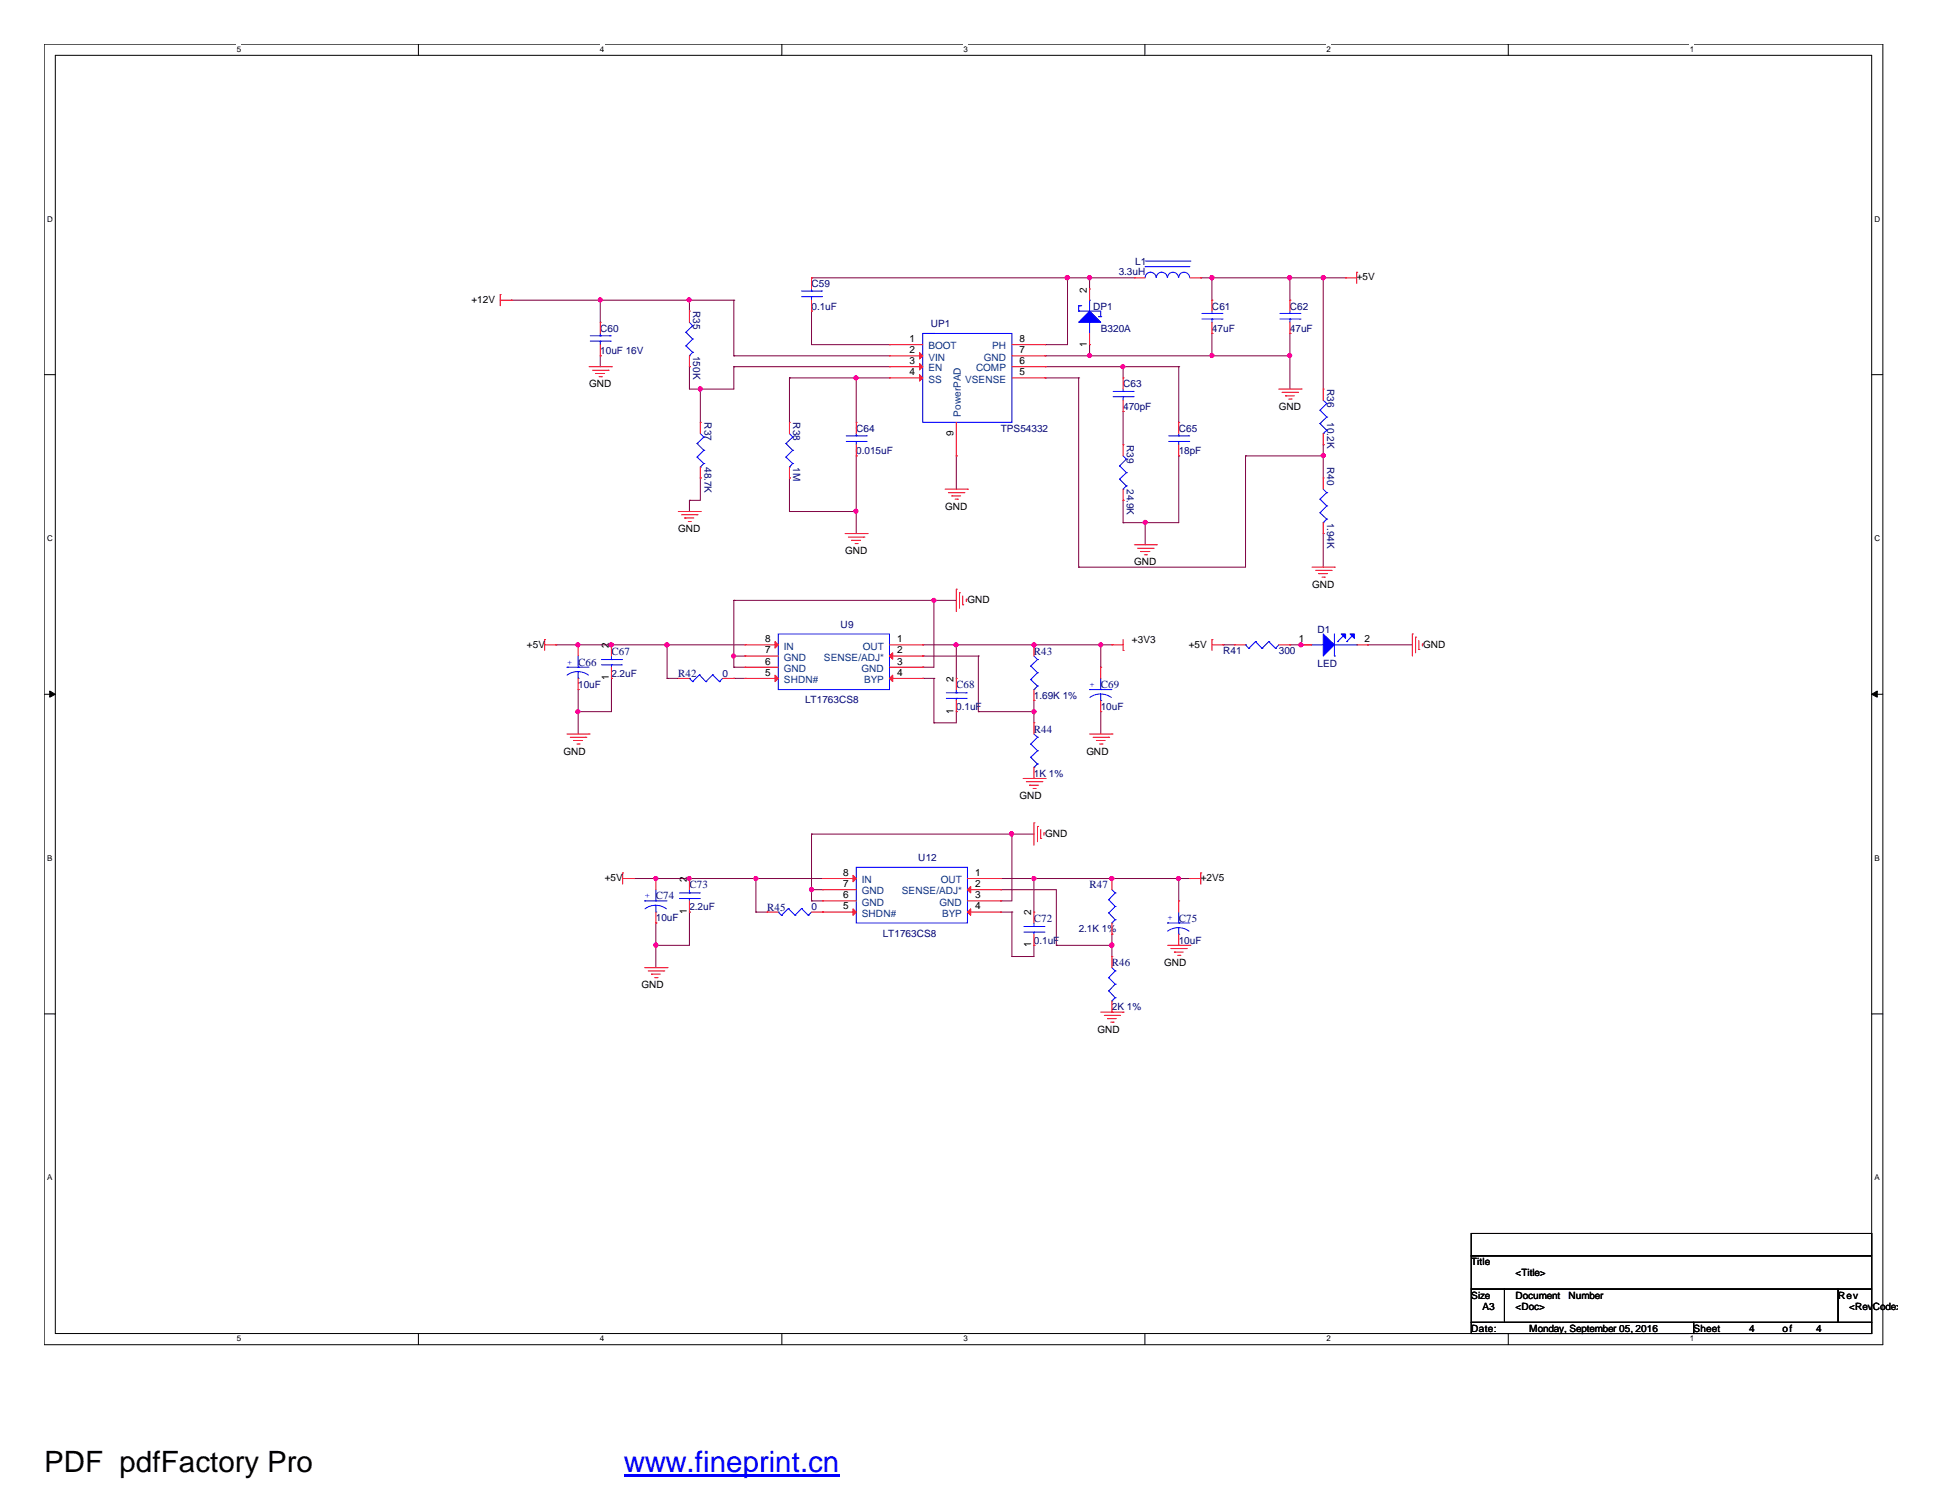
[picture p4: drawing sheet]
<svg xmlns="http://www.w3.org/2000/svg" width="279mm" height="216mm" viewBox="0 0 279 216" stroke-linecap="round" stroke-linejoin="round" font-family="sans-serif">
<path d="M6.3 6.3h264.6v187.1h-264.6zM8 8h261.3v183.8h-261.3z" fill="none" stroke="#000" stroke-width=".14"/>
<g fill="#fff">
<path d="M34.1 6.4h.6v1.3h-.6z"/>
<path d="M34.1 191.9h.6v1.3h-.6z"/>
</g>
<path d="M60.2 6.3v1.7M60.2 191.8v1.6" fill="none" stroke="#000" stroke-width=".14"/>
<g fill="#fff">
<path d="M86.3 6.4h.6v1.3h-.6z"/>
<path d="M86.3 191.9h.6v1.3h-.6z"/>
</g>
<path d="M112.5 6.3v1.7M112.5 191.8v1.6" fill="none" stroke="#000" stroke-width=".14"/>
<g fill="#fff">
<path d="M138.6 6.4h.6v1.3h-.6z"/>
<path d="M138.6 191.9h.6v1.3h-.6z"/>
</g>
<path d="M164.7 6.3v1.7M164.7 191.8v1.6" fill="none" stroke="#000" stroke-width=".14"/>
<g fill="#fff">
<path d="M190.8 6.4h.6v1.3h-.6z"/>
<path d="M190.8 191.9h.6v1.3h-.6z"/>
</g>
<path d="M217 6.3v1.7M217 191.8v1.6" fill="none" stroke="#000" stroke-width=".14"/>
<g fill="#fff">
<path d="M243.1 6.4h.6v1.3h-.6z"/>
<path d="M243.1 191.9h.6v1.3h-.6z"/>
<path d="M6.8 30.8h.7v1.3h-.7z"/>
<path d="M269.7 30.8h.8v1.3h-.8z"/>
<path d="M6.8 76.7h.7v1.4h-.7z"/>
<path d="M269.7 76.7h.8v1.4h-.8z"/>
</g>
<path d="M6.3 53.9h1.7M269.3 53.9h1.6" fill="none" stroke="#000" stroke-width=".14"/>
<g fill="#fff">
<path d="M6.8 122.7h.7v1.3h-.7z"/>
<path d="M269.7 122.7h.7v1.3h-.7z"/>
</g>
<path d="M6.3 99.9h1.7M269.3 99.9h1.6" fill="none" stroke="#000" stroke-width=".14"/>
<g fill="#000" stroke="#000" stroke-width=".14">
<path d="M7.2 99.4l.8 .5-.8 .4z" fill-rule="evenodd"/>
<path d="M269.3 99.9l.8-.5v.9z" fill-rule="evenodd"/>
</g>
<g fill="#fff">
<path d="M6.8 168.7h.7v1.3h-.7z"/>
<path d="M269.7 168.7h.7v1.3h-.7z"/>
</g>
<path d="M6.3 145.8h1.7M269.3 145.8h1.6M211.7 177.4h57.6v3.2h-57.6zM211.7 180.6h57.6v4.8h-57.6zM211.7 185.4h4.8v4.8h-4.8zM211.7 190.2h32v1.6h-32zM216.5 185.4h48v4.8h-48zM243.7 190.2h25.6v1.6h-25.6zM264.5 185.4h4.8v4.8h-4.8z" fill="none" stroke="#000" stroke-width=".14"/>
<g fill="none" stroke="#800040" stroke-width=".14">
<path d="M116.8 40h.1M116.8 40h46.4M153.6 40h.1M153.6 40v9.6h-3.2M156.8 40h.1M156.8 40v1.6M172.8 40h.1M172.8 40h20.8M174.4 40h.1M174.4 40v3.2M185.6 40h.1M185.6 40v3.2"/>
<path d="M190.4 40h.1M190.4 40v16M73.6 43.2h.1M73.6 43.2h32M86.4 43.2h.1M86.4 51.2h.1M86.4 43.2v3.2M86.4 51.2v1.5M99.2 52.7h.1M99.2 43.2h.1M99.2 52.7v3.3h6.4v-3.3M99.2 43.2v1.5"/>
<path d="M100.8 56h.1M100.8 56v4.7M105.6 51.2h.1M105.6 43.2h.1M105.6 52.7h.1M105.6 43.2v8M105.6 51.2h22.4M105.6 52.7h22.4M113.6 54.4h.1M113.6 54.4h14.4M113.6 54.4v6.3M116.8 44.7h.1"/>
<path d="M116.8 44.7v4.9h11.2M123.2 54.4h.1M123.2 54.4v6.3M128 49.6h.1M150.4 54.4h.1M150.4 49.6h.1M150.4 51.2h.1M150.4 51.2h35.2M150.4 54.4h4.8M150.4 52.7h19.2M155.2 54.4h.1M155.2 54.4v27.2"/>
<path d="M156.8 49.6h.1M156.8 51.2h.1M156.8 49.6v1.6M161.6 52.7h.1M161.6 59.2h.1M161.6 52.7v1.7M161.6 59.2v4.8M169.6 52.7h.1M169.6 52.7v8M174.4 48h.1M174.4 48v3.2M185.6 51.2h.1"/>
<path d="M185.6 48h.1M185.6 48v8M99.2 72h.1M99.2 73.6h.1M99.2 72v1.6M100.8 68.7h.1M100.8 68.7v3.3h-1.6M113.6 68.7h.1M113.6 73.6h.1M113.6 68.7v4.9M113.6 73.6h9.6M123.2 65.6h.1"/>
<path d="M123.2 73.6h.1M123.2 65.6v11.2M137.6 65.6h.1M137.6 65.6v4.8M161.6 75.2h.1M161.6 72h.1M161.6 72v3.2M164.8 75.2h.1M164.8 75.2v3.2M169.6 65.6h.1M169.6 65.6v9.6h-8M179.2 65.6h.1"/>
<path d="M179.2 65.6v16h-24M179.2 65.6h11.2M190.4 65.6h.1M190.4 76.8h.1M190.4 64h.1M190.4 64v4.7M190.4 76.8v4.8M80 92.8h.1M80 92.8h27.2M83.2 92.8h.1M83.2 99.2h.1M83.2 99.2v6.4"/>
<path d="M88 97.6h.1M88 92.8h.1M88 97.6v4.8h-4.8M96 92.8h.1M96 97.6h.1M96 92.8v4.8M96 97.6h1.6M105.6 86.4h.1M105.6 94.4h.1M105.6 96h.1M105.6 97.6h.1M105.6 96h1.6"/>
<path d="M105.6 86.4h32M105.6 86.4v9.6M105.6 94.4h1.6M105.6 97.6h1.6M132.8 96h.1M132.8 94.4h.1M132.8 97.6h.1M132.8 92.8h.1M132.8 92.8h27.2M132.8 94.4h8M132.8 97.6h1.6M134.4 86.4h.1"/>
<path d="M134.4 97.6h.1M134.4 86.4v9.6h-1.6M134.4 97.6v6.4M137.6 92.8h.1M137.6 92.8v4.8M140.8 94.4h.1M140.8 94.4v8M148.8 92.8h.1M155.2 81.6h.1M158.4 92.8h.1M158.4 92.8v3.2M176 92.8h.1"/>
<path d="M176 92.8h1.6M185.6 92.8h.1M185.6 92.8h3.2M187.2 92.8h.1M196.8 92.8h.1M196.8 92.8h6.4M83.2 102.4h.1M116.8 120h.1M116.8 120v9.6M116.8 120h32M134.4 104h.1M137.6 102.4h.1"/>
<path d="M137.6 102.4v1.6h-3.2M140.8 102.4h.1M140.8 102.4h8M145.6 120h.1M145.6 120v9.6h-1.6M148.8 100.8h.1M148.8 102.4h.1M148.8 100.8v3.2M158.4 102.4h.1M158.4 102.4v3.2M91.2 126.4h.1M91.2 126.4h27.2"/>
<path d="M94.4 136h.1M94.4 132.8h.1M94.4 126.4h.1M94.4 132.8v6.4M99.2 131.2h.1M99.2 126.4h.1M99.2 131.2v4.8h-4.8M108.8 126.4h.1M108.8 131.2h.1M108.8 131.2h1.6M108.8 126.4v4.8M116.8 128h.1"/>
<path d="M116.8 129.6h.1M116.8 129.6h1.6M116.8 128h1.6M144 129.6h.1M144 131.2h.1M144 128h.1M144 126.4h.1M144 128h8v8M144 126.4h27.2M144 131.2h1.6M145.6 131.2h.1M145.6 137.6h.1"/>
<path d="M145.6 131.2v6.4M148.8 136h.1M148.8 126.4h.1M148.8 126.4v4.8M148.8 136v1.6h-3.2M152 136h.1M152 136h8M160 126.4h.1M160 134.4h.1M160 136h.1M160 134.4v3.2M169.6 126.4h.1"/>
<path d="M169.6 126.4v3.2"/>
</g>
<g fill="#f0f" stroke="#f0f" stroke-width=".14">
<circle cx="148.8" cy="102.4" r=".3"/>
<circle cx="158.4" cy="92.7" r=".3"/>
<circle cx="134.4" cy="86.4" r=".3"/>
<circle cx="96" cy="92.7" r=".31"/>
<circle cx="105.5" cy="94.4" r=".3"/>
<circle cx="148.8" cy="92.7" r=".3"/>
<circle cx="137.5" cy="92.7" r=".3"/>
<circle cx="83.1" cy="92.7" r=".3"/>
<circle cx="88" cy="92.7" r=".31"/>
<circle cx="83.1" cy="102.4" r=".3"/>
<circle cx="187.2" cy="92.7" r=".3"/>
<circle cx="190.4" cy="65.5" r=".3"/>
<circle cx="153.5" cy="39.9" r=".31"/>
<circle cx="123.1" cy="73.5" r=".3"/>
<circle cx="156.7" cy="39.9" r=".31"/>
<circle cx="185.5" cy="39.9" r=".31"/>
<circle cx="164.8" cy="75.1" r=".3"/>
<circle cx="174.4" cy="39.9" r=".31"/>
<circle cx="99.1" cy="43.1" r=".3"/>
<circle cx="185.5" cy="51.1" r=".3"/>
<circle cx="123.1" cy="54.4" r=".3"/>
<circle cx="161.5" cy="52.7" r=".3"/>
<circle cx="190.4" cy="39.9" r=".31"/>
<circle cx="86.4" cy="43.1" r=".3"/>
<circle cx="174.4" cy="51.1" r=".3"/>
<circle cx="156.8" cy="51.1" r=".3"/>
<circle cx="100.7" cy="55.9" r=".31"/>
<circle cx="94.4" cy="135.9" r=".31"/>
<circle cx="116.7" cy="127.9" r=".31"/>
<circle cx="145.5" cy="119.9" r=".31"/>
<circle cx="160" cy="135.9" r=".32"/>
<circle cx="169.5" cy="126.4" r=".3"/>
<circle cx="94.4" cy="126.4" r=".3"/>
<circle cx="160" cy="126.4" r=".31"/>
<circle cx="148.8" cy="126.4" r=".3"/>
<circle cx="108.8" cy="126.4" r=".3"/>
<circle cx="99.1" cy="126.4" r=".3"/>
</g>
<g fill="none" stroke="#f00" stroke-width=".14">
<path d="M116.8 40h.1M116.8 40v1.6M163.2 40h.1M163.2 40h1.6M171.2 40h1.6M172.8 40h.1M193.6 40h.1M193.6 40h1.6M195.2 39.2h.1M195.2 39.2v1.6M72 42.4h.1M72 43.2h1.6"/>
<path d="M72 42.4v1.6M73.6 43.2h.1M84.8 52.7h3.2M85.3 53.3h2.2M85.7 53.7h.1M85.7 53.7h1.3M86.2 54.2h.3M86.4 46.4h.1M86.4 51.2h.1M86.4 46.4v1.6M86.4 49.6v1.6M86.5 54.2h.1"/>
<path d="M87.5 53.3h.1M88 52.7h.1M99.2 44.7h.1M99.2 52.7h.1M99.2 44.7v1.7M99.2 51.2v1.5M116.8 44.7h.1M116.8 43.2v1.5M128 49.6h.1M128 51.2h.1M128 52.7h.1M128 54.4h.1"/>
<path d="M128 52.7h4.8M128 49.6h4.8M128 51.2h4.8M128 54.4h4.8M145.6 52.7h4.8M145.6 49.6h4.8M145.6 51.2h4.8M145.6 54.4h4.8M150.4 54.4h.1M150.4 52.7h.1M150.4 51.2h.1M150.4 49.6h.1"/>
<path d="M156.8 49.6h.1M156.8 41.6h.1M156.8 41.6v1.6M156.8 48v1.6M161.6 54.4h.1M161.6 59.2h.1M161.6 54.4v1.6M161.6 57.6v1.6M174.4 43.2h.1M174.4 48h.1M174.4 43.2v1.5M174.4 46.4v1.6"/>
<path d="M184 56h3.2M184.4 56.4h2.3M185 56.9h.1M185 56.9h1.2M185.4 57.4h.4M185.6 43.2h.1M185.6 48h.1M185.6 43.2v1.5M185.6 46.4v1.6M185.8 57.4h.1M186.7 56.4h.1M187.2 56h.1"/>
<path d="M190.4 56h.1M190.4 56v1.6M97.6 73.6h3.2M98 74h2.3M98.5 74.5h.1M98.5 74.5h1.3M99 75h.3M99.3 75h.1M100.3 74h.1M100.8 73.6h.1M100.8 60.7h.1M100.8 68.7h.1"/>
<path d="M100.8 60.7v1.7M100.8 67.2v1.5M113.6 60.7h.1M113.6 68.7h.1M113.6 60.7v1.7M113.6 67.2v1.5M121.6 76.8h3.2M122 77.3h2.3M122.5 77.7h.1M122.5 77.7h1.3M123 78.2h.3M123.2 60.7h.1"/>
<path d="M123.2 65.6h.1M123.2 60.7v1.7M123.2 64v1.6M123.3 78.2h.1M124.3 77.3h.1M124.8 76.8h.1M136 70.4h3.2M136.4 70.9h2.3M136.9 71.3h.1M136.9 71.3h1.3M137.4 71.8h.4M137.6 65.6h.1"/>
<path d="M137.6 60.7v4.9M137.8 71.8h.1M138.7 70.9h.1M139.2 70.4h.1M161.6 64h.1M161.6 72h.1M161.6 64v1.6M161.6 70.4v1.6M163.2 78.4h3.2M163.7 78.9h2.2M164.1 79.3h.1M164.1 79.3h1.3"/>
<path d="M164.6 79.8h.3M164.9 79.8h.1M165.9 78.9h.1M166.4 78.4h.1M169.6 60.7h.1M169.6 65.6h.1M169.6 60.7v1.7M169.6 64v1.6M190.4 64h.1M190.4 68.7h.1M190.4 76.8h.1M190.4 62.4v1.6"/>
<path d="M190.4 68.7v1.7M190.4 75.2v1.6M78.4 92h.1M78.4 92.8h1.6M78.4 92v1.6M80 92.8h.1M83.2 92.8h.1M83.2 99.2h.1M83.2 92.8v1.6M83.2 97.6v1.6M88 97.6h.1M88 92.8h.1"/>
<path d="M88 92.8v1.6M88 96v1.6M97.6 97.6h.1M97.6 97.6h1.6M104 97.6h1.6M105.6 97.6h.1M107.2 92.8h.1M107.2 94.4h.1M107.2 96h.1M107.2 97.6h.1M107.2 92.8h4.8M107.2 97.6h4.8"/>
<path d="M107.2 94.4h4.8M107.2 96h4.8M128 92.8h4.8M128 97.6h4.8M128 94.4h4.8M128 96h4.8M132.8 92.8h.1M132.8 94.4h.1M132.8 96h.1M132.8 97.6h.1M137.6 84.8h.1M137.6 97.6h.1"/>
<path d="M137.6 84.8v3.2M137.6 97.6v1.6M138 85.3h.1M138 85.3v2.2M138.5 87h.1M138.5 85.7v1.3M139 86.2h.1M139 86.2v.3M148.8 92.8h.1M148.8 92.8v1.6M148.8 99.2v1.6M158.4 96h.1"/>
<path d="M158.4 96v1.6M160 92.8h.1M160 92.8h1.6M161.6 93.6h.1M161.6 92v1.6M174.4 92h.1M174.4 92.8h1.6M174.4 92v1.6M176 92.8h.1M177.6 92.8h.1M177.6 92.8h1.6M184 92.8h1.6"/>
<path d="M185.6 92.8h.1M187.2 92.8h.1M187.2 92.8h1.6M188.8 81.6h3.2M189.3 82h2.2M189.7 82.5h.1M189.7 82.5h1.3M190.2 83h.3M190.5 83h.1M191.5 82h.1M192 81.6h.1M195.2 92.8h1.6"/>
<path d="M196.8 92.8h.1M203.2 91.2h.1M203.2 91.2v3.2M203.7 91.7h.1M203.7 91.7v2.2M204.1 93.4h.1M204.1 92.1v1.3M204.6 92.6h.1M204.6 92.6v.3M81.6 105.6h3.2M82 106h2.3M82.5 106.5h.1"/>
<path d="M82.5 106.5h1.3M83 107h.3M83.3 107h.1M84.3 106h.1M84.8 105.6h.1M137.6 102.4h.1M137.6 100.8v1.6M147.2 112h3.2M147.7 112.4h2.2M148.1 112.9h.1M148.1 112.9h1.3M148.6 113.4h.3"/>
<path d="M148.8 118.4h.1M148.8 100.8h.1M148.8 104h.1M148.8 112h.1M148.8 104v1.6M148.8 110.4v1.6M148.8 118.4v3.2M148.9 113.4h.1M149.3 118.9h.1M149.3 118.9v2.2M149.7 119.3v1.3M149.9 112.4h.1"/>
<path d="M150.2 119.8h.1M150.2 119.8v.3M150.4 112h.1M156.8 105.6h3.2M157.3 106h2.2M157.7 106.5h.1M157.7 106.5h1.3M158.2 107h.3M158.4 102.4h.1M158.4 100.8v1.6M158.5 107h.1M159.5 106h.1"/>
<path d="M160 105.6h.1M89.6 125.6h.1M89.6 126.4h1.6M89.6 125.6v1.6M91.2 126.4h.1M92.8 139.2h3.2M93.3 139.7h2.2M94.4 126.4h.1M94.4 132.8h.1M94.4 126.4v1.6M94.4 131.2v1.6M95.5 139.7h.1"/>
<path d="M96 139.2h.1M99.2 131.2h.1M99.2 126.4h.1M99.2 126.4v1.6M99.2 129.6v1.6M110.4 131.2h.1M110.4 131.2h1.6M116.8 131.2h6.4M118.4 131.2h.1M118.4 126.4h.1M118.4 128h.1M118.4 129.6h.1"/>
<path d="M118.4 126.4h4.8M118.4 128h4.8M118.4 129.6h4.8M139.2 126.4h4.8M139.2 131.2h4.8M139.2 128h4.8M139.2 129.6h4.8M144 126.4h.1M144 128h.1M144 129.6h.1M144 131.2h.1M148.8 136h.1"/>
<path d="M148.8 131.2h.1M148.8 131.2v1.6M148.8 134.4v1.6M149.7 120.6h.1M160 137.6h.1M160 126.4h.1M160 134.4h.1M160 126.4v1.6M160 132.8v1.6M160 137.6v1.6M168 136h3.2M168.4 136.4h2.3"/>
<path d="M169 136.9h.1M169 136.9h1.2M169.4 137.4h.4M169.6 129.6h.1M169.6 136h.1M169.6 129.6v1.6M169.6 134.4v1.6M169.8 137.4h.1M170.7 136.4h.1M171.2 136h.1M171.2 126.4h.1M171.2 126.4h1.6"/>
<path d="M172.8 125.6h.1M172.8 125.6v1.6M93.7 140.1h.1M93.7 140.1h1.3M94.2 140.6h.3M94.5 140.6h.1M158.4 145.6h3.2M158.9 146h2.2M159.3 146.5h.1M159.3 146.5h1.3M159.8 147h.3M160 145.6h.1"/>
<path d="M160 144v1.6M160.1 147h.1M161.1 146h.1M161.6 145.6h.1"/>
</g>
<g fill="none" stroke="#00f" stroke-width=".14">
<path d="M164.8 38.4h.1M164.8 39.9a.78 .78 0 0 1 .7-.7 .78 .78 0 0 1 .8 .7M164.8 38.4h6.4M164.8 37.5h6.4M166.4 39.9a.78 .78 0 0 1 .8-.7 .78 .78 0 0 1 .7 .7M168 39.9a.78 .78 0 0 1 .8-.7 .78 .78 0 0 1 .7 .7M169.6 39.9a.78 .78 0 0 1 .8-.7 .78 .78 0 0 1 .8 .7M171.2 37.5h.1M84.9 49.1h2.9M84.9 48.3h2.9M86.4 48.3h.1M86.4 49.1h.1"/>
<path d="M86.4 48v.3M86.4 49.1v.5M87.8 49.1h.1M87.8 48.3h.1M98.7 47.8h.1M98.7 49.7h.1M98.7 47.8l1 1M98.7 49.7l1 1M99.2 51.2h.1M99.2 46.4l.5 .5M99.7 46.9h.1M99.7 48.8h.1"/>
<path d="M99.7 50.7h.1M99.7 46.9l-1 .9M99.7 48.8l-1 .9M99.7 50.7l-.5 .5M115.3 42.7h2.9M115.3 41.9h2.9M116.8 41.9h.1M116.8 42.7h.1M116.8 41.6v.3M116.8 42.7v.5M118.2 42.7h.1M118.2 41.9h.1"/>
<path d="M132.8 48h12.8v12.7h-12.8zM132.8 48h1.6M134.4 48h.1M155.2 44.7h.1M155.2 44h.1M155.2 44.7h3.2v.9M155.2 44v.7M155.2 44h.3M155.5 44h.1M156.8 46.4h.1M156.8 43.2h.1M156.8 43.2v1.5"/>
<path d="M156.8 46.4v1.6M158.1 45.6h.1M158.1 45.6h.3M158.4 45.6h.1M160.1 57.1h2.9M160.1 56.3h2.9M161.6 56.3h.1M161.6 57.1h.1M161.6 56v.3M161.6 57.1v.5M163 57.1h.1M163 56.3h.1"/>
<path d="M172.9 45.9h2.9M172.9 45.1h2.9M174.4 45.1h.1M174.4 45.9h.1M174.4 44.7v.4M174.4 45.9v.5M175.8 45.9h.1M175.8 45.1h.1M184.1 45.9h2.9M184.1 45.1h2.9M185.6 45.1h.1M185.6 45.9h.1"/>
<path d="M185.6 44.7v.4M185.6 45.9v.5M187 45.9h.1M187 45.1h.1M189.9 59h.1M189.9 59l1 1M190.4 57.6l.5 .4M190.9 58h.1M190.9 60h.1M190.9 58l-1 1M190.9 60l-1 .9M100.3 63.8h.1"/>
<path d="M100.3 65.7h.1M100.3 63.8l1 1M100.3 65.7l1 1M100.8 67.2h.1M100.8 62.4l.5 .5M101.3 62.9h.1M101.3 64.8h.1M101.3 66.7h.1M101.3 62.9l-1 .9M101.3 64.8l-1 .9M101.3 66.7l-.5 .5M113.1 63.8h.1"/>
<path d="M113.1 65.7h.1M113.1 63.8l.9 1M113.1 65.7l.9 1M113.6 67.2h.1M113.6 62.4l.4 .5M114 62.9h.1M114 64.8h.1M114 66.7h.1M114 62.9l-.9 .9M114 64.8l-.9 .9M114 66.7l-.4 .5M121.8 63.5h2.8"/>
<path d="M121.8 62.7h2.8M123.2 62.7h.1M123.2 63.5h.1M123.2 62.4v.3M123.2 63.5v.5M124.6 63.5h.1M124.6 62.7h.1M161.1 67h.1M161.1 68.9h.1M161.1 67l1 1M161.1 68.9l1 1M161.6 70.4h.1"/>
<path d="M161.6 65.6l.5 .4M162.1 66h.1M162.1 68h.1M162.1 69.9h.1M162.1 66l-1 1M162.1 68l-1 .9M162.1 69.9l-.5 .5M168.1 63.5h2.9M168.1 62.7h2.9M169.6 62.7h.1M169.6 63.5h.1M169.6 62.4v.3"/>
<path d="M169.6 63.5v.5M171 63.5h.1M171 62.7h.1M189.9 60.9h.1M189.9 71.8h.1M189.9 73.7h.1M189.9 60.9l1 1M189.9 71.8l1 1M189.9 73.7l1 1M190.4 62.4h.1M190.4 75.2h.1M190.4 70.4l.5 .5"/>
<path d="M190.9 61.9h.1M190.9 70.9h.1M190.9 72.8h.1M190.9 74.7h.1M190.9 61.9l-.5 .5M190.9 70.9l-1 .9M190.9 72.8l-1 .9M190.9 74.7l-.5 .5M81.6 96h.1M81.6 97.1a2.57 2.57 0 0 1 1.6-.5h-.1a2.54 2.54 0 0 1 1.6 .5M81.6 96h3.2M83.2 97.6h.1"/>
<path d="M83.2 96h.1M83.2 94.4v1.6M83.2 96.6v1M86.5 94.9h2.9M86.5 95.6h2.9M88 95.6h.1M88 94.9h.1M88 94.4v.5M88 95.6v.4M89.4 94.9h.1M89.4 95.6h.1M99.2 97.6h.1"/>
<path d="M99.2 97.6l.5 .4M99.7 98h.1M100.6 97.1h.1M100.6 97.1l1 .9M100.6 97.1l-.9 .9M101.6 98h.1M102.5 97.1h.1M102.5 97.1l1 .9M102.5 97.1l-.9 .9M103.5 98h.1M104 97.6l-.5 .4M112 91.2h16v8h-16z"/>
<path d="M136.1 99.7h2.9M137.6 99.7h.1M137.6 99.2v.5M139 99.7h.1M148.3 95.8h.1M148.3 97.7h.1M148.3 95.8l1 1M148.3 97.7l1 1M148.8 99.2h.1M148.8 94.4l.5 .5M149.3 94.9h.1M149.3 96.8h.1"/>
<path d="M149.3 98.7h.1M149.3 94.9l-1 .9M149.3 96.8l-1 .9M149.3 98.7l-.5 .5M156.8 99.2h.1M156.8 99.2h3.2M158.4 99.2h.1M158.4 97.6v1.6M158.4 99.8v1M179.2 92.8h.1M179.2 92.8l.5 .5M179.7 93.3h.1"/>
<path d="M180.6 92.3h.1M180.6 92.3l1 1M180.6 92.3l-.9 1M181.6 93.3h.1M182.5 92.3h.1M182.5 92.3l1 1M182.5 92.3l-.9 1M183.5 93.3h.1M184 92.8l-.5 .5M188.8 92.8h1.6M190.4 92.8h.1M192 94.4h.1"/>
<path d="M192 91.2v3.2M192 92.8h3.2M192.4 92.3h.1M193.3 91.5l-.9 .8M193.8 92.3h.1M194.5 91.5l-.7 .8M195.2 92.8h.1M136.1 100.5h2.9M137.6 100.5h.1M137.6 100.5v.3M139 100.5h.1M148.3 107h.1"/>
<path d="M148.3 108.9h.1M148.3 107l1 1M148.3 108.9l1 1M148.8 110.4h.1M148.8 105.6l.5 .4M149.3 106h.1M149.3 108h.1M149.3 109.9h.1M149.3 106l-1 1M149.3 108l-1 .9M149.3 109.9l-.5 .5M156.8 100.3a2.45 2.45 0 0 1 1.5-.5h.1a2.54 2.54 0 0 1 1.5 .5"/>
<path d="M158.4 100.8h.1M92.8 129.6h.1M92.8 129.6h3.2M92.8 130.7a2.45 2.45 0 0 1 1.5-.5h.1a2.54 2.54 0 0 1 1.5 .5M94.4 131.2h.1M94.4 129.6h.1M94.4 128v1.6M94.4 130.2v1M97.7 128.4h2.9M97.7 129.2h2.9M99.2 129.2h.1M99.2 128.4h.1"/>
<path d="M99.2 128v.4M99.2 129.2v.4M100.6 128.4h.1M100.6 129.2h.1M112 131.2h.1M112 131.2l.4 .5M112.4 131.7h.1M113.4 130.7h.1M113.4 130.7l1 1M113.4 130.7l-1 1M114.4 131.7h.1M115.3 130.7h.1"/>
<path d="M115.3 130.7l1 1M115.3 130.7l-.9 1M116.3 131.7h.1M116.8 131.2l-.5 .5M123.2 124.8h16v8h-16zM147.3 133.3h2.9M147.3 134.1h2.9M148.8 134.1h.1M148.8 133.3h.1M148.8 132.8v.5M148.8 134.1v.3M150.2 133.3h.1"/>
<path d="M150.2 134.1h.1M159.5 129.4h.1M159.5 131.3h.1M159.5 129.4l.9 1M159.5 131.3l.9 1M160 132.8h.1M160 139.2l.4 .5M160 128l.4 .4M160.4 139.7h.1M160.4 128.4h.1M160.4 130.4h.1M160.4 132.3h.1"/>
<path d="M160.4 139.7l-.9 .9M160.4 128.4l-.9 1M160.4 130.4l-.9 .9M160.4 132.3l-.4 .5M168 132.8h.1M168 133.9a2.57 2.57 0 0 1 1.6-.5h-.1a2.45 2.45 0 0 1 1.6 .5M168 132.8h3.2M169.6 134.4h.1M169.6 132.8h.1M169.6 131.2v1.6M169.6 133.4v1M159.5 140.6h.1"/>
<path d="M159.5 142.5h.1M159.5 140.6l.9 1M159.5 142.5l.9 1M160 144h.1M160.4 141.6h.1M160.4 143.5h.1M160.4 141.6l-.9 .9M160.4 143.5l-.4 .5"/>
</g>
<g fill="#f00" stroke="#f00" stroke-width=".14">
<path d="M139.2 128l.5-.5v.9z" fill-rule="evenodd"/>
<path d="M139.2 131.2l.5-.5v1z" fill-rule="evenodd"/>
<path d="M122.7 125.9l.5 .5-.5 .4z" fill-rule="evenodd"/>
<path d="M122.7 130.7l.5 .5-.5 .5z" fill-rule="evenodd"/>
<path d="M128.4 93.9v.9l-.4-.4z" fill-rule="evenodd"/>
<path d="M128.4 97.1v.9l-.4-.4z" fill-rule="evenodd"/>
<path d="M111.5 92.3l.5 .5-.5 .4z" fill-rule="evenodd"/>
<path d="M111.5 97.1l.5 .5-.5 .4z" fill-rule="evenodd"/>
<path d="M132.3 50.7l.5 .5-.5 .4z" fill-rule="evenodd"/>
<path d="M132.3 52.3l.5 .4-.5 .5z" fill-rule="evenodd"/>
<path d="M132.3 53.9l.5 .5-.5 .4z" fill-rule="evenodd"/>
</g>
<g fill="#00f" stroke="#00f" stroke-width=".14">
<path d="M156.8 44.7l1.6 1.7h-3.2z" fill-rule="evenodd"/>
<path d="M190.4 91.2l1.6 1.6-1.6 1.6z" fill-rule="evenodd"/>
<path d="M193 91.2h.6v.6z" fill-rule="evenodd"/>
<path d="M194.2 91.2h.7v.6z" fill-rule="evenodd"/>
</g>
<path d="M89.7 212.3h31.1" fill="none" stroke="#00f" stroke-width=".3"/>
<text font-size="4.2" x="6.3" y="211.7">PDF pdfFactory Pro</text>
<text font-size="4.2" fill="#00f" x="89.7" y="211.7">www.fineprint.cn</text>
<g font-size="1.6" fill="#000080">
<text x="83.2" y="95.8">C66</text>
<text x="88" y="94.1">C67</text>
<text x="148.8" y="94.1">R43</text>
<text x="97.6" y="97.4">R42</text>
<text x="137.6" y="99">C68</text>
<text x="158.4" y="99">C69</text>
<text x="148.8" y="105.4">R44</text>
<text x="94.4" y="129.4">C74</text>
<text x="99.2" y="127.8">C73</text>
<text x="110.4" y="131">R45</text>
<text x="156.8" y="127.8">R47</text>
<text x="148.8" y="132.6">C72</text>
<text x="169.6" y="132.6">C75</text>
<text x="160" y="139">R46</text>
</g>
<g font-size="1.4" fill="#000080">
<text x="116.8" y="41.3">C59</text>
<text x="161" y="39.5">3.3uH</text>
<text x="163.3" y="38.1">L1</text>
<text x="86.4" y="47.7">C60</text>
<text x="99.7" y="44.7" transform="rotate(90 99.7 44.7)">R35</text>
<text x="116.8" y="44.5">0.1uF</text>
<text x="133.9" y="47.1">UP1</text>
<text x="157.3" y="44.5">DP1</text>
<text x="158.4" y="47.7">B320A</text>
<text x="174.4" y="44.5">C61</text>
<text x="174.4" y="47.7">47uF</text>
<text x="185.6" y="44.5">C62</text>
<text x="185.6" y="47.7">47uF</text>
<text x="86.4" y="50.9">10uF 16V</text>
<text x="99.7" y="51.2" transform="rotate(90 99.7 51.2)">150K</text>
<text x="161.6" y="55.7">C63</text>
<text x="161.6" y="58.9">470pF</text>
<text x="191" y="56" transform="rotate(90 191 56)">R36</text>
<text x="101.3" y="60.7" transform="rotate(90 101.3 60.7)">R37</text>
<text x="114.1" y="60.7" transform="rotate(90 114.1 60.7)">R38</text>
<text x="123.2" y="62.1">C64</text>
<text x="123.2" y="65.3">0.015uF</text>
<text x="144" y="62.1">TPS54332</text>
<text x="162.1" y="64" transform="rotate(90 162.1 64)">R39</text>
<text x="169.6" y="62.1">C65</text>
<text x="169.6" y="65.3">18pF</text>
<text x="191" y="60.7" transform="rotate(90 191 60.7)">10.2K</text>
<text x="101.3" y="67.2" transform="rotate(90 101.3 67.2)">48.7K</text>
<text x="114.1" y="67.2" transform="rotate(90 114.1 67.2)">1M</text>
<text x="162.1" y="70.4" transform="rotate(90 162.1 70.4)">24.9K</text>
<text x="191" y="67.2" transform="rotate(90 191 67.2)">R40</text>
<text x="191" y="75.2" transform="rotate(90 191 75.2)">1.94K</text>
<text x="120.9" y="90.3">U9</text>
<text x="176" y="94.1">R41</text>
<text x="184" y="94.1">300</text>
<text x="189.6" y="91.1">D1</text>
<text x="189.6" y="95.9">LED</text>
<text x="83.2" y="98.9">10uF</text>
<text x="88" y="97.3">2.2uF</text>
<text x="104" y="97.3">0</text>
<text x="115.8" y="101.2">LT1763CS8</text>
<text x="148.8" y="100.5">1.69K 1%</text>
<text x="137.6" y="102.1">0.1uF</text>
<text x="158.4" y="102.1">10uF</text>
<text x="148.8" y="111.7">1K 1%</text>
<text x="132.1" y="123.9">U12</text>
<text x="99.2" y="130.9">2.2uF</text>
<text x="116.8" y="130.9">0</text>
<text x="94.4" y="132.5">10uF</text>
<text x="127" y="134.8">LT1763CS8</text>
<text x="148.8" y="135.7">0.1uF</text>
<text x="155.2" y="134.1">2.1K 1%</text>
<text x="169.6" y="135.7">10uF</text>
<text x="160" y="145.3">2K 1%</text>
</g>
<g font-size="1.4">
<text x="195.2" y="40.3">+5V</text>
<text x="67.8" y="43.6">+12V</text>
<text x="156.4" y="42.1" transform="rotate(-90 156.4 42.1)">2</text>
<text x="130.9" y="49.2">1</text>
<text x="130.9" y="50.8">2</text>
<text x="130.9" y="52.4">3</text>
<text x="130.9" y="54">4</text>
<text x="146.7" y="50.8">7</text>
<text x="146.7" y="54">5</text>
<text x="146.7" y="52.4">6</text>
<text x="146.7" y="49.2">8</text>
<text x="156.4" y="49.9" transform="rotate(-90 156.4 49.9)">1</text>
<text x="84.8" y="55.7">GND</text>
<text x="184" y="58.9">GND</text>
<text x="137.2" y="62.7" transform="rotate(-90 137.2 62.7)">9</text>
<text x="97.6" y="76.5">GND</text>
<text x="136" y="73.3">GND</text>
<text x="121.6" y="79.7">GND</text>
<text x="163.2" y="81.3">GND</text>
<text x="139.2" y="86.8">GND</text>
<text x="188.8" y="84.5">GND</text>
<text x="75.8" y="93.2">+5V</text>
<text x="87.6" y="93.3" transform="rotate(-90 87.6 93.3)">2</text>
<text x="110.1" y="92.4">8</text>
<text x="110.1" y="94">7</text>
<text x="110.1" y="95.6">6</text>
<text x="129.1" y="95.6">3</text>
<text x="129.1" y="92.4">1</text>
<text x="129.1" y="94">2</text>
<text x="162.9" y="92.5">+3V3</text>
<text x="171" y="93.2">+5V</text>
<text x="186.9" y="92.4">1</text>
<text x="196.3" y="92.4">2</text>
<text x="204.8" y="93.2">GND</text>
<text x="87.6" y="97.9" transform="rotate(-90 87.6 97.9)">1</text>
<text x="110.1" y="97.2">5</text>
<text x="129.1" y="97.2">4</text>
<text x="137.2" y="98.1" transform="rotate(-90 137.2 98.1)">2</text>
<text x="137.2" y="102.7" transform="rotate(-90 137.2 102.7)">1</text>
<text x="81.1" y="108.5">GND</text>
<text x="156.3" y="108.5">GND</text>
<text x="146.7" y="114.9">GND</text>
<text x="121.3" y="126">8</text>
<text x="140.3" y="126">1</text>
<text x="150.4" y="120.4">GND</text>
<text x="87" y="126.8">+5V</text>
<text x="98.8" y="131.5" transform="rotate(-90 98.8 131.5)">1</text>
<text x="98.8" y="126.9" transform="rotate(-90 98.8 126.9)">2</text>
<text x="121.3" y="127.6">7</text>
<text x="121.3" y="129.2">6</text>
<text x="121.3" y="130.8">5</text>
<text x="140.3" y="127.6">2</text>
<text x="140.3" y="129.2">3</text>
<text x="140.3" y="130.8">4</text>
<text x="148.4" y="131.7" transform="rotate(-90 148.4 131.7)">2</text>
<text x="172.8" y="126.8">+2V5</text>
<text x="148.4" y="136.3" transform="rotate(-90 148.4 136.3)">1</text>
<text x="92.3" y="142.1">GND</text>
<text x="167.5" y="138.9">GND</text>
<text x="157.9" y="148.5">GND</text>
<text x="211.7" y="182">Title</text>
<text x="218.1" y="183.6">&lt;Title&gt;</text>
<text x="211.7" y="186.8">Size</text>
<text x="211.7" y="191.6">Date:</text>
<text x="213.3" y="188.4">A3</text>
<text x="218.1" y="186.8">Document</text>
<text x="218.1" y="188.4">&lt;Doc&gt;</text>
<text x="220" y="191.6">Monday, September 05, 2016</text>
<text x="225.7" y="186.8">Number</text>
<text x="243.7" y="191.6">Sheet</text>
<text x="251.7" y="191.6">4</text>
<text x="256.5" y="191.6">of</text>
<text x="261.3" y="191.6">4</text>
<text x="264.5" y="186.8">Rev</text>
<text x="266.1" y="188.4">&lt;Rev</text>
<text x="269.4" y="188.4">Code&gt;</text>
</g>
<g font-size="1.4" fill="#004080">
<text x="133.6" y="50.2">BOOT</text>
<text x="133.6" y="51.9">VIN</text>
<text x="133.6" y="53.4">EN</text>
<text x="140.4" y="53.4">COMP</text>
<text x="141.6" y="51.9">GND</text>
<text x="142.7" y="50.2">PH</text>
<text x="133.6" y="55">SS</text>
<text x="138.3" y="59.9" transform="rotate(-90 138.3 59.9)">PowerPAD</text>
<text x="138.9" y="55">VSENSE</text>
<text x="112.8" y="93.4">IN</text>
<text x="112.8" y="95">GND</text>
<text x="118.5" y="95">SENSE/ADJ*</text>
<text x="124.1" y="93.4">OUT</text>
<text x="112.8" y="96.6">GND</text>
<text x="112.8" y="98.3">SHDN#</text>
<text x="124" y="96.6">GND</text>
<text x="124.3" y="98.3">BYP</text>
<text x="124" y="127">IN</text>
<text x="124" y="128.7">GND</text>
<text x="124" y="130.3">GND</text>
<text x="124" y="131.9">SHDN#</text>
<text x="129.8" y="128.7">SENSE/ADJ*</text>
<text x="135.2" y="130.3">GND</text>
<text x="135.3" y="127">OUT</text>
<text x="135.6" y="131.9">BYP</text>
</g>
<g font-size="1.3" fill="#00f">
<text x="81.6" y="95.6">+</text>
<text x="156.8" y="98.8">+</text>
<text x="92.8" y="129.2">+</text>
<text x="168" y="132.4">+</text>
</g>
<g font-size="1.1">
<text x="34.1" y="7.5">5</text>
<text x="86.3" y="7.5">4</text>
<text x="138.6" y="7.5">3</text>
<text x="190.8" y="7.5">2</text>
<text x="243.1" y="7.5">1</text>
<text x="6.8" y="31.9">D</text>
<text x="269.7" y="31.9">D</text>
<text x="6.8" y="77.8">C</text>
<text x="269.7" y="77.8">C</text>
<text x="6.8" y="123.8">B</text>
<text x="269.7" y="123.8">B</text>
<text x="6.8" y="169.8">A</text>
<text x="269.7" y="169.8">A</text>
<text x="34.1" y="193">5</text>
<text x="86.3" y="193">4</text>
<text x="138.6" y="193">3</text>
<text x="190.8" y="193">2</text>
<text x="243.1" y="193">1</text>
</g>
</svg>
